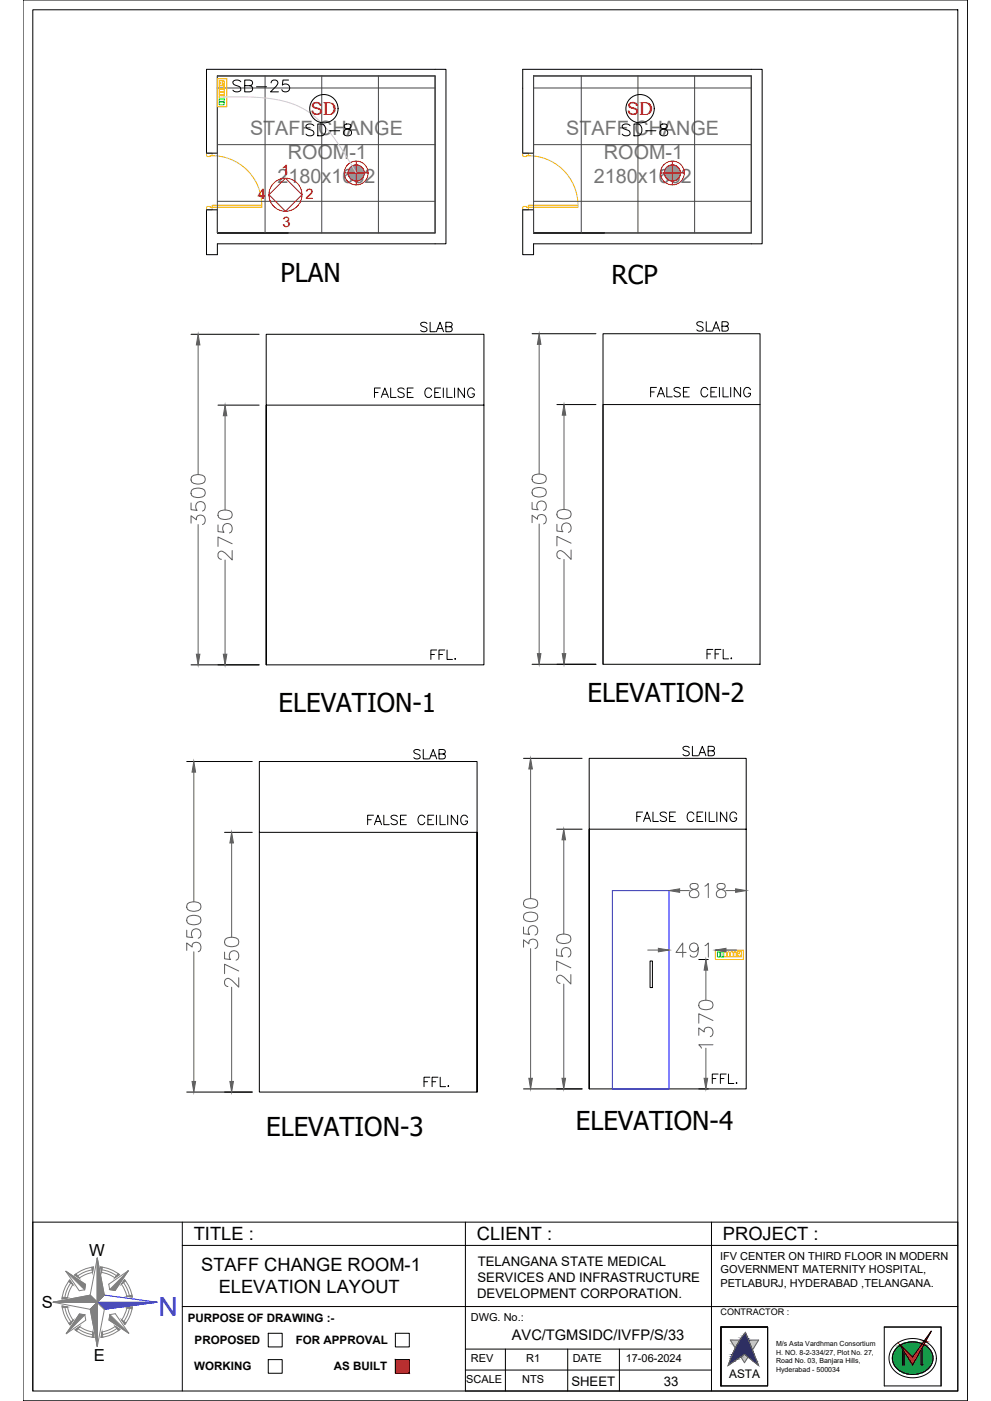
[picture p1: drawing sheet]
<svg xmlns="http://www.w3.org/2000/svg" width="420mm" height="594mm" viewBox="0 0 420 594" stroke-linecap="round" stroke-linejoin="round" font-family="sans-serif">
<!-- layer: walls -->
<path d="M87.6 37.4v27.5h4.6v-32.7h92.3v66.6h-92.3h30M87.6 29.4h96.9M221.6 37.4v27.5h4.6v-32.7h92.3v66.6h-92.3h30.1M221.6 29.4h96.9M92.2 98.8v-9.8h-4.6v19h4.6M226.2 98.8v-9.8h-4.6v19h4.6M92.2 103.4h92.3M226.2 103.4h92.3" fill="none" stroke="#000" stroke-width=".42"/>
<!-- layer: DOOR -->
<path d="M87.6 64.9h2.4v1.1l-2.1 .4-.3-.4zM87.9 66.3v.1M89.1 66a21 21 0 0 1 21.9 21.1M221.6 64.9h2.4v1.1l-2 .4-.4-.4zM222 66.3v.1M223.2 66a21 21 0 0 1 21.8 21.1M87.7 87.7l1.4-.2v.4h.9v1.1h-2.4zM87.9 87.5v.1M90 87h21v.9h-21zM221.7 87.7l1.5-.2v.4h.8v1.1h-2.4zM222 87.5v.1M224 87h21v.9h-21z" fill="none" stroke="#c8c92d" stroke-width=".42"/>
<!-- layer: wall -->
<path d="M92.2 103.4v4.6M226.2 103.4v4.6" fill="none" stroke="#000" stroke-width=".42"/>
<!-- layer: ELE-LIGHTING WIRING -->
<g fill="none" stroke="#454545" stroke-width=".42">
<path d="M92.2 32.2h92.3v66.6h-92.3zM92.2 37.3h92.3M112.4 32.2v66.6M136.4 32.2v66.6M160.4 32.2v66.6M226.2 32.2h92.3v66.6h-92.3zM226.2 37.3h92.3M246.4 32.2v66.6M270.5 32.2v66.6M294.5 32.2v66.6M92.2 61.3h92.3M226.2 61.3h92.3"/>
<path d="M92.2 85.4h92.3M226.2 85.4h92.3"/>
</g>
<!-- layer: ELE-4M RAW P.SB -->
<g fill="none" stroke="#ffbf00" stroke-width=".42">
<path d="M92.2 33.4h4v11.9h-4zM92.9 39.2h2.2v1h-2.2zM92.9 36.4h2.2v1.1h-2.2zM92.9 34.2h2.2v1.9h-2.2zM92.9 37.8h2.2v1.1h-2.2zM93.4 35.1h.3zM92.9 40.6h2.2v1h-2.2zM303.3 402.9h11.9v4h-11.9zM306.9 403.7h1.1v2.1h-1.1zM308.3 403.7h1.1v2.1h-1.1zM309.7 403.7h1.1v2.1h-1.1zM311.1 403.7h1.1v2.1h-1.1z"/>
<path d="M312.5 403.7h1.9v2.1h-1.9zM312.8 405l.3 .3zM313.3 404.1l.1 .3zM313.9 405l.2 .1-.3 .2z"/>
</g>
<!-- layer: ELE-6M RAW P.SB -->
<path d="M92.9 42h2.2v1h-2.2zM92.9 43.3h2.2v1.1h-2.2zM304.2 403.7h1v2.1h-1zM305.6 403.7h1v2.1h-1z" fill="none" stroke="#0f0" stroke-width=".42"/>
<!-- layer: ELE-12W LED -->
<g fill="none" stroke="#f00" stroke-width=".42">
<path d="M146 73.4h10.1M151 68.3v10.1M280 73.4h10.1M285.1 68.3v10.1"/>
<circle cx="151" cy="73.4" r="3.4"/>
<circle cx="151" cy="73.4" r="5.1"/>
<circle cx="285.1" cy="73.4" r="3.4"/>
<circle cx="285.1" cy="73.4" r="5.1"/>
</g>
<g fill="none" stroke="#989898" stroke-width=".42">
<path d="M147.6 73.2l3.6 3.6M147.6 73.4l3.4 3.4M147.6 73.6l3.2 3.2M147.6 73.1l3.7 3.7M147.6 72.9l3.9 3.9M147.6 73.8l3 3M147.7 72.7l3.9 4M147.7 74l2.7 2.7M147.7 72.6l4.1 4.1M147.7 74.2l2.4 2.5M147.7 72.4l4.2 4.3M147.8 72.3l4.3 4.3"/>
<path d="M147.8 74.5l2.1 2.1M147.8 72.2l4.4 4.4M147.9 72l4.4 4.5M147.9 71.9l4.6 4.6M147.9 74.8l1.7 1.7M148 71.8l4.6 4.6M148 71.7l4.7 4.6M148.1 71.6l4.7 4.7M148.1 75.2l1.1 1M148.2 71.5l4.7 4.7M148.2 71.3l4.8 4.8M148.3 71.2l4.8 4.9"/>
<path d="M148.4 71.1l4.8 4.9M148.5 71.1l4.8 4.8M148.6 71l4.8 4.8M148.7 70.9l4.8 4.8M148.8 70.8l4.8 4.8M148.9 70.7l4.8 4.8M149 70.6l4.8 4.8M149.1 70.5l4.7 4.8M149.2 70.5l4.7 4.7M149.3 70.4l4.7 4.7M149.4 70.3l4.6 4.7M149.5 70.3l4.6 4.6"/>
<path d="M149.6 70.2l4.6 4.6M149.8 70.2l4.4 4.4M149.9 70.1l4.4 4.4M150 70.1l4.3 4.3M150.2 70l4.1 4.2M150.3 70l4.1 4.1M150.5 70l3.9 3.9M150.6 69.9l3.8 3.9M150.8 69.9l3.6 3.7M151 69.9l3.5 3.5M151.1 69.9l3.4 3.3M151.3 69.9l3.1 3.2"/>
<path d="M151.5 70l2.9 2.9M151.7 70l2.7 2.6M152 70.1l2.3 2.3M152.3 70.2l1.9 1.9M152.6 70.3l1.5 1.5M153 70.6l.8 .7M281.7 73.2l3.5 3.6M281.7 73.4l3.3 3.4M281.7 73.6l3.2 3.2M281.7 73.1l3.7 3.7M281.7 73.8l2.9 3M281.7 72.9l3.8 3.9"/>
<path d="M281.7 72.7l4 4M281.7 74l2.7 2.7M281.7 72.6l4.2 4.1M281.8 74.2l2.4 2.5M281.8 72.4l4.2 4.3M281.8 72.3l4.3 4.3M281.9 74.5l2 2.1M281.9 72.2l4.4 4.4M281.9 72l4.5 4.5M282 71.9l4.5 4.6M282 74.8l1.6 1.7M282 71.8l4.6 4.6"/>
<path d="M282.1 71.7l4.7 4.6M282.2 71.6l4.7 4.7M282.2 75.2l1 1M282.2 71.5l4.8 4.7M282.3 71.3l4.8 4.8M282.4 71.2l4.8 4.9M282.5 71.1l4.8 4.9M282.5 71.1l4.9 4.8M282.8 70.8l4.9 4.8M282.9 70.7l4.8 4.8M283 70.6l4.8 4.8M283.1 70.5l4.8 4.8"/>
<path d="M283.2 70.5l4.8 4.7M283.3 70.4l4.7 4.7M283.4 70.3l4.7 4.7M283.6 70.3l4.6 4.6M283.7 70.2l4.5 4.6M283.8 70.2l4.5 4.4M283.9 70.1l4.4 4.4M284.1 70.1l4.3 4.3M284.2 70l4.2 4.2M284.4 70l4 4.1M284.5 70l4 3.9M284.7 69.9l3.8 3.9"/>
<path d="M284.8 69.9l3.7 3.7M285 69.9l3.5 3.5M285.2 69.9l3.3 3.3M285.4 69.9l3.1 3.2M285.6 70l2.9 2.9M285.8 70l2.6 2.6M286 70.1l2.4 2.3M286.3 70.2l2 1.9M286.6 70.3l1.5 1.5M287.1 70.6l.8 .7M287.6 75.7l-4.9-4.8 4.8 4.9"/>
</g>
<!-- layer: ELE-LIGHTING WIRING -->
<path d="M94 41.1a94.1 94.1 0 0 1 26.6 1.9l4.4 1.4 4.2 2 4.2 3 3.4 3.3a102.6 102.6 0 0 1 14.2 20.7" fill="none" stroke="#debad0" stroke-width=".42"/>
<!-- layer: FA-BELOW SMOKE DERECTOR -->
<g fill="none" stroke="#000" stroke-width=".42">
<circle cx="137.3" cy="46.1" r="6"/>
<circle cx="271.4" cy="46.1" r="6"/>
</g>
<!-- layer: EQP ASBUILT -->
<g fill="none" stroke="#000" stroke-width=".42">
<path d="M87.6 29.4v8M184.5 29.4h4.6v74h-4.6M221.6 29.4v8M318.5 29.4h4.6v74h-4.6M81 141.8h28.9M225.6 141.5h27.1M255.7 141.5h66.5v140.2h-66.5zM92.4 171.8h17.5M205.2 171.8h-92.3v110.1h92.3v-140.1h-92.3v140.1M236.1 171.6h16.6M322.2 171.6h-66.5v110.1M81 281.9h28.9"/>
<path d="M225.6 281.7h27.1M79.2 322.9h27.8M222 321.6h24.8M95.2 352.9h11.8M110 352.9h92.3v110.2h-92.3v-140.2h92.3v140.2M236 351.6h10.8M316.4 351.6h-66.6v110.1h66.6v-140.1h-66.6v140.1M296.3 406.9h4M79.2 463.1h27.8M222 461.7h24.8M296.3 461.7h4"/>
</g>
<g fill="none" stroke="#5e5e5e" stroke-width=".42">
<path d="M84 146.3v54.9M228.6 146v55M95.4 176.3v40M239.1 176.1v39.9M81 213.3v2.8l2.6 .3a2.12 2.12 0 0 1-.1-3.2 2.12 2.12 0 0 1 3.2 .4 2.12 2.12 0 0 1-.8 3.1M81.3 207.8a4.6 4.6 0 0 1 5.4 0 1.95 1.95 0 0 1-.8 2.9 5 5 0 0 1-4.6-.6l-.3-.8zM81.3 202.1a4.6 4.6 0 0 1 5.4 0 1.95 1.95 0 0 1-.8 2.9 5 5 0 0 1-4.6-.6l-.3-.9zM92.7 217.1a4.6 4.6 0 0 1 5.4 0 1.95 1.95 0 0 1-.8 2.9 5 5 0 0 1-4.6-.6l-.3-.8zM225.6 213v2.9l2.6 .3a2.12 2.12 0 0 1-.1-3.2 2.12 2.12 0 0 1 3.2 .4 2.12 2.12 0 0 1-.8 3.1M225.9 207.6a4.6 4.6 0 0 1 5.4 0 1.95 1.95 0 0 1-.8 2.9 5 5 0 0 1-4.6-.6l-.3-.9zM225.9 201.9a4.6 4.6 0 0 1 5.4 0 1.95 1.95 0 0 1-.8 2.8 5 5 0 0 1-4.6-.5l-.3-.9zM236.4 216.9a4.6 4.6 0 0 1 5.4 0 1.95 1.95 0 0 1-.8 2.9 5 5 0 0 1-4.6-.6l-.3-.9z"/>
<path d="M81 221.9v-3.2l2.3 1.7a1.93 1.93 0 0 1 2.2-2 1.93 1.93 0 0 1 1.5 2.6l-.3 .9-.8 .5M84 222.4v55M92.4 222.6v2.8l2.6 .3a2.12 2.12 0 0 1-.1-3.2 2.12 2.12 0 0 1 3.2 .4 2.12 2.12 0 0 1-.8 3.1M95.4 237.5v39.9M98.4 233.4v4l-2.8-2.8a1.8 1.8 0 0 0-2.9-.3l-.3 1.7 .6 .9 .9 .3M98.4 230.6l-6-2.9v4M225.6 221.6v-3.1l2.3 1.7a1.93 1.93 0 0 1 2.2-2.1 1.93 1.93 0 0 1 1.5 2.7l-.3 .8-.8 .6M228.6 222.2v55M236.1 222.3v2.9l2.6 .3a2.12 2.12 0 0 1-.1-3.2 2.12 2.12 0 0 1 3.2 .4 2.12 2.12 0 0 1-.8 3.1M239.1 237.2v40M242.1 233.2v4l-2.8-2.9a1.81 1.81 0 0 0-2.9-.2l-.3 1.7 .6 .8 .8 .3M242.1 230.3l-6-2.8v4"/>
<path d="M82.2 327.4v55M225 326.1v55M98.2 357.5v39.9M239 356.1v40M288.1 377.6h4.2M292.9 374.9a1.21 1.21 0 0 0 .5 2 2.49 2.49 0 0 1 2.9 2.6 2.09 2.09 0 0 1-2.4 1.2 2.09 2.09 0 0 1-1.6-2.1 2.78 2.78 0 0 1 2.8-1.7 1.21 1.21 0 0 0 .6-2l-.8-.3zM298.9 375.8l1.4-1.2v6M304.3 374.9a1.21 1.21 0 0 0 .6 2 2.49 2.49 0 0 1 2.8 2.6 2.09 2.09 0 0 1-2.3 1.2 2.09 2.09 0 0 1-1.7-2.1 2.77 2.77 0 0 1 2.9-1.7 1.21 1.21 0 0 0 .6-2l-.9-.3zM307.7 377.6h4.2M79.2 394.4v2.9l2.5 .3a2.12 2.12 0 0 1 0-3.2 2.12 2.12 0 0 1 3.2 .4 2.12 2.12 0 0 1-.9 3.1M79.5 389a4.6 4.6 0 0 1 5.4 0 1.95 1.95 0 0 1-.9 2.9 5 5 0 0 1-4.5-.6l-.3-.9zM79.5 383.3a4.6 4.6 0 0 1 5.4 0 1.95 1.95 0 0 1-.9 2.8 5 5 0 0 1-4.5-.5l-.3-.9z"/>
<path d="M95.5 398.3a4.6 4.6 0 0 1 5.4 0 1.95 1.95 0 0 1-.8 2.9 5 5 0 0 1-4.6-.6l-.3-.9zM222 393.1v2.8l2.5 .3a2.12 2.12 0 0 1 0-3.2 2.12 2.12 0 0 1 3.2 .4 2.12 2.12 0 0 1-.9 3.1M222.2 387.7a4.6 4.6 0 0 1 5.5 0 1.95 1.95 0 0 1-.9 2.8 5 5 0 0 1-4.6-.6l-.2-.8zM222.2 381.9a4.6 4.6 0 0 1 5.5 0 1.95 1.95 0 0 1-.9 2.9 5 5 0 0 1-4.6-.6l-.2-.8zM236.3 396.9a4.6 4.6 0 0 1 5.4 0 1.95 1.95 0 0 1-.8 2.9 5 5 0 0 1-4.6-.6l-.3-.8zM79.2 403v-3.1l2.3 1.7a1.93 1.93 0 0 1 2.2-2.1 1.93 1.93 0 0 1 1.5 2.7l-.3 .8-.9 .6M82.2 403.6v55M95.2 403.7v2.9l2.6 .3a2.12 2.12 0 0 1-.1-3.2 2.12 2.12 0 0 1 3.2 .4 2.12 2.12 0 0 1-.8 3.1M98.2 418.6v40M101.2 414.6v4l-2.8-2.9a1.85 1.85 0 0 0-2.6-.5l-.6 .8v1.2l.6 .8 .8 .3M101.2 411.7l-6-2.8v4M222 401.7v-3.2l2.3 1.7a1.93 1.93 0 0 1 2.2-2 1.93 1.93 0 0 1 1.5 2.6l-.3 .9-.9 .5"/>
<path d="M225 402.3v54.9M236 402.4v2.8l2.6 .3a2.12 2.12 0 0 1-.1-3.2 2.12 2.12 0 0 1 3.2 .4 2.12 2.12 0 0 1-.8 3.1M239 417.3v39.9M242 413.3v4l-2.8-2.9a1.81 1.81 0 0 0-2.9-.3l-.3 1.7 .6 .9 .8 .3M242 410.4l-6-2.9v4M274.6 402.9h4.5M290.9 403.9h-4.3l2.9-4v6M296 401.9a1.86 1.86 0 0 1-2.5 1.5 1.86 1.86 0 0 1-.8-2.9 1.86 1.86 0 0 1 3.1 .2 5.4 5.4 0 0 1-.6 4.9 1.77 1.77 0 0 1-2.6-.6M298.9 401l1.4-1.1v6M299.3 411.4v12.7M307.8 402.9h4.5M296.3 439v-3.1l2.3 1.7a1.93 1.93 0 0 1 2.2-2 1.93 1.93 0 0 1 1.5 2.6l-.3 .8-.9 .6"/>
<path d="M296.6 425a4.6 4.6 0 0 1 5.4 0 1.94 1.94 0 0 1-.9 2.9 5 5 0 0 1-4.5-.6l-.3-.9zM302.3 432.7l-6-2.8v4M299.3 444.5v12.7M302.3 443h-6l1.1 1.5"/>
</g>
<g fill="#5e5e5e" stroke="#5e5e5e" stroke-width=".42">
<path d="M84 141.8l.7 4.5h-1.5z"/>
<path d="M83.2 277.4h1.5l-.7 4.5z"/>
<path d="M95.4 171.8l.8 4.5h-1.5z"/>
<path d="M94.7 277.4h1.5l-.8 4.5z"/>
<path d="M228.6 141.5l.7 4.5h-1.5z"/>
<path d="M227.8 277.2h1.5l-.7 4.5z"/>
<path d="M239.1 171.6l.8 4.5h-1.5z"/>
<path d="M238.4 277.2h1.5l-.8 4.5z"/>
<path d="M82.2 322.9l.7 4.5h-1.5z"/>
<path d="M81.4 458.6h1.5l-.7 4.5z"/>
<path d="M98.2 352.9l.8 4.6h-1.5z"/>
<path d="M97.5 458.6h1.5l-.8 4.5z"/>
<path d="M225 321.6l.7 4.5h-1.5z"/>
<path d="M224.2 457.2h1.5l-.7 4.5z"/>
<path d="M239 351.6l.8 4.5h-1.5z"/>
<path d="M238.3 457.2h1.5l-.8 4.5z"/>
<path d="M283.6 377.6l4.5-.7v1.5z"/>
<path d="M311.9 376.9l4.5 .7-4.5 .8z"/>
<path d="M303.3 402.9l4.5-.8v1.5z"/>
<path d="M279.1 402.1l4.5 .8-4.5 .7z"/>
<path d="M299.3 406.9l.7 4.5h-1.5z"/>
</g>
<path d="M259.6 377.6h24v84.1h-24z" fill="none" stroke="#00f" stroke-width=".42"/>
<!-- layer: 0 -->
<g fill="none" stroke="#f00" stroke-width=".42">
<path d="M114 82.6l7-7 7 7-7 7z"/>
<circle cx="121" cy="82.6" r="7"/>
</g>
<path d="M9.8 0h400.4v594h-400.4zM13.9 4.1h392.2v585.7h-392.2zM275.6 407.5h1v11.3h-1zM197.3 518.2v71.6h208.8M406.1 518.2h-392.2v71.6M325.4 562.7h-19.7v25M374.9 562.7h24.1v25M305.6 587.7h19.8M305.7 587.5v-24.8h19.8v24.8" fill="none" stroke="#000" stroke-width=".42"/>
<!-- layer: HATCH -->
<path d="M406.1 518.2v71.6" fill="none" stroke="#000" stroke-width=".42"/>
<!-- layer: TITLE -->
<g fill="none" stroke="#808080" stroke-width=".42">
<path d="M27.9 539l8.4 5.6-.4 2.3-2.3 .4zM39 538.5a13.9 13.9 0 0 0-6.1 2.6M41.2 533.4v18.8v-18.8M42.6 537.3a15 15 0 0 1 8.1 3.2l-2 1.4a12.8 12.8 0 0 0-5.6-2.3zM43.2 538.5a13.9 13.9 0 0 1 6.2 2.4M22.5 552.2h18.7l-2.9 3 2.9-3zM26.3 553.8l2.3 .4a12.7 12.7 0 0 0 2.4 5.6l-1.3 2a15 15 0 0 1-3.4-8zM27.5 554.4a13.9 13.9 0 0 0 2.6 6.1M29.6 542.8l1.3 1.9a12.8 12.8 0 0 0-2.3 5.6l-2.3 .5a15 15 0 0 1 3.3-8zM30 544.1a13.9 13.9 0 0 0-2.5 6.1M31.7 540.7a15 15 0 0 1 7.9-3.4l-.4 2.3a12.8 12.8 0 0 0-5.6 2.4zM33.7 557.2l2.3 .3 .4 2.3-8.3 5.8z"/>
<path d="M38.2 549.2l3 3-3-3M38.2 549.2l-15.7 3 15.8 3 2.9 15.7 3.1-15.7M44.2 549.2l-3-15.8-3 15.8M44.2 549.2l-3 3v18.7v-18.7l3.1 3-3.1-3zM46.1 544.6l8.3-5.8-5.6 8.4-2.3-.4zM46.6 557.5l2.3-.4 5.7 8.3-8.4-5.6zM52.4 543.9a13.9 13.9 0 0 1 2.5 5.9M52.8 542.6a15 15 0 0 1 3.3 7.4l-2.4-.3-.8-2.7-1.4-2.4zM54.9 554.4a13.9 13.9 0 0 1-2.4 5.9M31.8 563.9l2-1.4a12.7 12.7 0 0 0 5.6 2.3l.5 2.3a15 15 0 0 1-8.1-3.2zM33.1 563.4a13.9 13.9 0 0 0 6.1 2.5M43.3 564.8a12.7 12.7 0 0 0 5.6-2.4l1.9 1.3a15 15 0 0 1-8 3.4z"/>
<path d="M49.5 563.3a13.9 13.9 0 0 1-6 2.6M52.9 561.6l-1.3-1.9 1.4-2.5 .8-2.6 2.3-.4a15.1 15.1 0 0 1-3.2 7.4"/>
</g>
<g fill="#808080" stroke="#808080" stroke-width=".42">
<path d="M41.2 533.4l3 15.8-3 3z"/>
<path d="M41.2 552.2v18.7l-2.9-15.7z"/>
<path d="M48.9 562.4l1.9 1.3-.6 .5z"/>
<path d="M46.6 557.5l8 7.9-8.4-5.6z"/>
<path d="M51.6 559.7l1.8 1.3-.5 .6z"/>
<path d="M43.3 564.8l.3 2.2-.8 .1z"/>
<path d="M39.4 564.8l.5 2.3-.8-.1z"/>
<path d="M29.2 561.2l1.8-1.4-1.3 2z"/>
<path d="M31.8 563.9l2-1.4-1.3 1.9z"/>
<path d="M33.7 557.2l2.3 .3-7.9 8.1z"/>
<path d="M22.5 552.2l15.7-3 3 3z"/>
<path d="M26.3 553.8l2.3 .4-2.2 .4z"/>
<path d="M26.4 550l2.2 .3-2.3 .5z"/>
<path d="M54.4 538.8l-5.6 8.4-2.3-.4z"/>
<path d="M50 540l.7 .5-2 1.4z"/>
<path d="M52.8 542.6l.5 .6-1.8 1.4z"/>
<path d="M42.6 537.2l.8 .1-.3 2.3z"/>
<path d="M27.9 539l8.4 5.6-.4 2.3z"/>
<path d="M38.9 537.4l.7-.1-.4 2.3z"/>
<path d="M29.6 542.8l1.3 1.9-1.8-1.3z"/>
<path d="M31.6 540.6l.7-.4 1.3 1.8z"/>
<path d="M53.7 549.7l2.2-.5 .2 .8z"/>
<path d="M53.8 554.6l2.3-.4-.1 .8z"/>
</g>
<path d="M44.2 549.2l22.4 3-22.3 3" fill="none" stroke="#00f" stroke-width=".42"/>
<path d="M41.2 552.2h25.4l-22.3 3z" fill="#00f" stroke="#00f" stroke-width=".42"/>
<!-- layer: MEP_HVAC_TEXT -->
<path d="M77.3 518.2v71.6M301.7 518.2v71.6M77.3 528.1h328.8M77.3 554h120M197.2 554h208.9M197.3 572.1h104.4M214.3 572.1v17.7M240.7 572.1v17.7M262.6 572.1v17.7M197.3 581h104.4" fill="none" stroke="#000" stroke-width=".42"/>
<!-- layer: 0.0 -->
<path d="M113.7 565.4h5.9v5.8h-5.9zM113.7 576.5h5.9v5.8h-5.9zM167.6 565.4h5.9v5.8h-5.9zM167.6 576.5h5.9v5.8h-5.9zM325.4 562.7h-19.7v25h19.7M325.5 562.7v25M374.9 562.7h24.1v25h-24.1zM379.1 570.7l2.8-2 3.4-1h3.6l3.3 1.1 2.6 1.9 1.7 2.7 .5 2.9-.8 2.9-1.3 1.8-1.3 1.2-3.6 1.6-4.2 .4-4.1-1.2-3-2.3-1-1.5-.6-1.8 .1-3.4 .7-1.8zM380.1 571.7a9.6 9.6 0 0 1 15.2 2.4 6.9 6.9 0 0 1-6 8.5 8.4 8.4 0 0 1-11-6.7l.4-1.8zM381.4 570.1l5.6 5.3 7.8-10.9-7.8 14.3zM382.7 572.1v6.7h.7v-5.6M391.2 571v7.8h-.7v-6.5" fill="none" stroke="#000" stroke-width=".42"/>
<!-- layer: MEP_HVAC_TEXT -->
<path d="M167.6 576.5l5.9 5.8v-5.8zM167.6 576.5l5.9 5.8h-5.9z" fill="#f00" stroke="#f00" stroke-width=".42"/>
<!-- layer: 0.0 -->
<g fill="#000" stroke="#000" stroke-width=".42">
<path d="M391.2 571v1.1h-.6z"/>
<path d="M382.7 572.3l.7 .9zM382.7 572.3l.7 .9h-.7z"/>
<path d="M382.7 573.2l.7 5.6v-5.6zM382.7 573.2l.7 5.6h-.7z"/>
<path d="M390.6 572.1l.6 .2zM390.6 572.1l.6 .2z"/>
<path d="M390.5 572.3l.7 6.5v-6.5zM390.5 572.3l.7 6.5h-.7z"/>
</g>
<g fill="#139b48" stroke="#139b48" stroke-width=".42">
<path d="M386.7 569h.5z"/>
<path d="M386.5 582.8h.9z"/>
<path d="M386.7 569h.7zM386.4 569h1z"/>
<path d="M386.4 569h1.2zM386.3 569h1.3z"/>
<path d="M386.3 569l1.5 .1zM386 569.1h1.8z"/>
<path d="M386 569.1h2zM385.9 569.1h2.1z"/>
<path d="M385.9 569.1h2.3zM385.7 569.1h2.5z"/>
<path d="M385.7 569.1h2.7zM385.5 569.1h2.9z"/>
<path d="M385.5 569.1l3.1 .1zM385.3 569.2h3.3z"/>
<path d="M385.3 569.2h3.5zM385.1 569.2h3.7z"/>
<path d="M385.1 569.2h3.9zM384.9 569.2h4.1z"/>
<path d="M384.9 569.2h4.3zM384.8 569.2h4.4z"/>
<path d="M384.8 569.2l4.6 .1zM384.5 569.3h4.9z"/>
<path d="M384.5 569.3h5zM384.4 569.3h5.1z"/>
<path d="M384.4 569.3l5.4 .1zM384.1 569.4h5.7z"/>
<path d="M384.1 569.4h5.8zM384 569.4h5.9z"/>
<path d="M384 569.4l6.1 .1zM383.8 569.5h6.3z"/>
<path d="M383.8 569.5h6.5zM383.6 569.5h6.7z"/>
<path d="M383.6 569.5l6.9 .1zM383.4 569.6h7.1z"/>
<path d="M383.4 569.6l7.2 .1zM383.3 569.7h7.3z"/>
<path d="M383.3 569.7l7.6 .1zM383.1 569.8h7.8z"/>
<path d="M383.1 569.8h7.9zM382.9 569.8h8.1z"/>
<path d="M382.9 569.8h8.1zM382.7 569.9h8.2z"/>
<path d="M382.7 569.9h8.2zM382.4 570.1h8.4z"/>
<path d="M382.4 570.1h8.4zM382 570.2h8.7z"/>
<path d="M391.6 570.2l.4 .1zM391.6 570.2l.4 .1z"/>
<path d="M382 570.2h8.7zM381.7 570.4h8.8z"/>
<path d="M391.6 570.3l.7 .2zM391.6 570.3l.7 .2h-.8z"/>
<path d="M381.6 570.5l.2 .2zM381.3 570.7h.5z"/>
<path d="M391.5 570.5l1.1 .2zM391.5 570.5l1.1 .2h-1.2z"/>
<path d="M381.3 570.7l.6 .2zM381 570.9h.9z"/>
<path d="M391.4 570.7l1.5 .2zM391.4 570.7l1.5 .2h-1.6z"/>
<path d="M391.3 570.9l1.7 .1zM391.3 570.9l1.7 .1z"/>
<path d="M381 570.9l1 .2zM380.8 571.1l.2-.2 1 .2z"/>
<path d="M391.2 571l2 .2zM391.2 571l2 .2z"/>
<path d="M380.8 571.1l1.4 .3zM380.5 571.4l.3-.3 1.4 .3z"/>
<path d="M391.2 571.2l2.3 .2zM391.2 571.2l2.3 .2h-2.3z"/>
<path d="M380.5 571.4l1.8 .2-.1-.2zM380.2 571.6l.3-.2 1.8 .2z"/>
<path d="M391.2 571.4l2.5 .2-.2-.2zM391.2 571.4l2.5 .2h-2.5z"/>
<path d="M380.2 571.6l2.3 .2-.2-.2zM380.2 571.6l2.3 .2h-2.5z"/>
<path d="M391.2 571.6l2.8 .3-.3-.3zM391.2 571.6l2.8 .3h-2.8z"/>
<path d="M380 571.8l2.7 .3-.2-.3zM380 571.8l2.7 .3h-2.9z"/>
<path d="M379.8 572.1h2.9zM379.8 572.1h2.9z"/>
<path d="M391.2 571.9l3 .3-.2-.3zM391.2 571.9l3 .3h-3z"/>
<path d="M379.8 572.1l2.9 .3v-.3zM379.8 572.1l2.9 .3h-3.1z"/>
<path d="M391.2 572.2l3.2 .2-.2-.2zM391.2 572.2l3.2 .2h-3.2z"/>
<path d="M379.6 572.4l3.1 .2v-.2zM379.6 572.4l3.1 .2h-3.3z"/>
<path d="M391.2 572.4l3.4 .3-.2-.3zM391.2 572.4l3.4 .3h-3.4z"/>
<path d="M379.4 572.6l3.3 .3v-.3zM379.4 572.6l3.3 .3h-3.5z"/>
<path d="M391.2 572.7l3.6 .3-.2-.3zM391.2 572.7l3.6 .3h-3.6z"/>
<path d="M379.2 572.9l3.5 .3v-.3zM379.2 572.9l3.5 .3h-3.7z"/>
<path d="M391.2 573l3.7 .3-.1-.3zM391.2 573l3.7 .3h-3.7z"/>
<path d="M379 573.2l3.7 .3v-.3zM379 573.2l3.7 .3h-3.8z"/>
<path d="M391.2 573.3l3.9 .3-.2-.3zM391.2 573.3l3.9 .3h-3.9z"/>
<path d="M378.9 573.5l3.8 .3v-.3zM378.9 573.5l3.8 .3h-3.9z"/>
<path d="M391.2 573.6l4 .3-.1-.3zM391.2 573.6l4 .3h-4z"/>
<path d="M378.8 573.8l3.9 .3v-.3zM378.8 573.8l3.9 .3h-4.1z"/>
<path d="M391.2 573.9l4.1 .3-.1-.3zM391.2 573.9l4.1 .3h-4.1z"/>
<path d="M378.6 574.1l4.1 .3v-.3zM378.6 574.1l4.1 .3h-4.2z"/>
<path d="M391.2 574.2l4.2 .3-.1-.3zM391.2 574.2l4.2 .3h-4.2z"/>
<path d="M378.5 574.4l4.2 .3v-.3zM378.5 574.4l4.2 .3h-4.2z"/>
<path d="M391.2 574.5l4.3 .3-.1-.3zM391.2 574.5l4.3 .3h-4.3z"/>
<path d="M378.5 574.7l4.2 .3v-.3zM378.5 574.7l4.2 .3h-4.3z"/>
<path d="M391.2 574.8l4.3 .3v-.3zM391.2 574.8l4.3 .3h-4.3z"/>
<path d="M378.4 575l4.3 .4v-.4zM378.4 575l4.3 .4h-4.3z"/>
<path d="M391.2 575.1l4.4 .3-.1-.3zM391.2 575.1l4.4 .3h-4.4z"/>
<path d="M381.7 570.4l5.3 5 3.5-5zM381.7 570.4l5.3 5z"/>
<path d="M378.4 575.4l4.3 .3v-.3zM378.4 575.4l4.3 .3h-4.4z"/>
<path d="M391.2 575.4l4.4 .3v-.3zM391.2 575.4l4.4 .3h-4.4z"/>
<path d="M378.3 575.7l4.4 .3v-.3zM378.3 575.7l4.4 .3h-4.4z"/>
<path d="M391.2 575.7l4.4 .3v-.3zM391.2 575.7l4.4 .3h-4.4z"/>
<path d="M378.3 576l4.4 .3v-.3zM378.3 576l4.4 .3h-4.3z"/>
<path d="M391.2 576l4.4 .4v-.4zM391.2 576l4.4 .4h-4.4z"/>
<path d="M378.4 576.3l4.3 .3v-.3zM378.4 576.3l4.3 .3h-4.3z"/>
<path d="M391.2 576.4l4.3 .3 .1-.3zM391.2 576.4l4.3 .3h-4.3z"/>
<path d="M378.4 576.6l4.3 .3v-.3zM378.4 576.6l4.3 .3h-4.3z"/>
<path d="M391.2 576.7l4.3 .3v-.3zM391.2 576.7l4.3 .3h-4.3z"/>
<path d="M378.4 576.9l4.3 .3v-.3zM378.4 576.9l4.3 .3h-4.2z"/>
<path d="M391.2 577l4.2 .3 .1-.3zM391.2 577l4.2 .3h-4.2z"/>
<path d="M378.5 577.2l4.2 .3v-.3zM378.5 577.2l4.2 .3h-4.1z"/>
<path d="M391.2 577.3l4.1 .3 .1-.3zM391.2 577.3l4.1 .3h-4.1z"/>
<path d="M378.6 577.5l4.1 .3v-.3zM378.6 577.5l4.1 .3h-4z"/>
<path d="M391.2 577.6l4 .3 .1-.3zM391.2 577.6l4 .3h-4z"/>
<path d="M378.7 577.8l4 .4v-.4zM378.7 577.8l4 .4h-3.9z"/>
<path d="M391.2 577.9l3.9 .3 .1-.3zM391.2 577.9l3.9 .3h-3.9z"/>
<path d="M378.8 578.2l3.9 .2v-.2zM378.8 578.2l3.9 .2h-3.8z"/>
<path d="M391.2 578.2l3.7 .3 .2-.3zM391.2 578.2l3.7 .3h-3.7z"/>
<path d="M390.5 572.4v6.3zM390.5 572.4v6.3h-3.5z"/>
<path d="M383.4 573.2l3.5 5.5zM383.4 573.2l3.5 5.5h-3.5z"/>
<path d="M378.9 578.4l3.8 .3v-.3zM378.9 578.4l3.8 .3h-3.6z"/>
<path d="M391.2 578.5l3.6 .3 .1-.3zM391.2 578.5l3.6 .3h-3.6z"/>
<path d="M387 578.7l3.5 .1zM387 578.7l3.5 .1z"/>
<path d="M383.4 578.7l3.6 .1zM383.4 578.7l3.6 .1z"/>
<path d="M379.1 578.7l3.6 .1zM379.1 578.7l3.6 .1z"/>
<path d="M379.1 578.8h15.7zM379.1 578.8h15.7z"/>
<path d="M379.1 578.8l15.5 .2 .2-.2zM379.1 578.8l15.5 .2h-15.3z"/>
<path d="M379.3 579h15.3zM379.3 579l15.3 .1z"/>
<path d="M379.3 579.1l15.2 .2 .1-.2zM379.3 579.1l15.2 .2h-15z"/>
<path d="M379.5 579.3h15zM379.5 579.3h14.9z"/>
<path d="M379.5 579.3l14.8 .3 .1-.3zM379.5 579.3l14.8 .3h-14.6z"/>
<path d="M379.7 579.6h14.6zM379.7 579.6h14.5z"/>
<path d="M379.7 579.6l14.3 .2 .2-.2zM379.7 579.6l14.3 .2h-14.1z"/>
<path d="M379.9 579.8h14.1zM379.9 579.8l14.1 .1z"/>
<path d="M379.9 579.9h14.1zM379.9 579.9l13.9 .2z"/>
<path d="M380.1 580.1h13.7zM380.1 580.1h13.7z"/>
<path d="M380.2 580.1h13.6zM380.2 580.1l13.4 .2z"/>
<path d="M380.4 580.3h13.2zM380.4 580.3l13.1 .1z"/>
<path d="M380.4 580.4h13.1zM380.4 580.4l12.9 .2z"/>
<path d="M380.6 580.6h12.7zM380.6 580.6h12.7z"/>
<path d="M380.7 580.6h12.6zM380.7 580.6l12.3 .2z"/>
<path d="M380.9 580.8h12.1zM380.9 580.8h12.1z"/>
<path d="M380.9 580.8h12.1zM380.9 580.8l11.8 .2z"/>
<path d="M381.2 581h11.5zM381.2 581l11.5 .1z"/>
<path d="M381.2 581.1h11.5zM381.2 581.1l11.2 .1z"/>
<path d="M381.5 581.2h10.9zM381.5 581.2l10.9 .1z"/>
<path d="M381.5 581.3h10.9zM381.5 581.3l10.6 .1z"/>
<path d="M381.8 581.4h10.3zM381.8 581.4l10.3 .1z"/>
<path d="M381.8 581.5h10.3zM381.8 581.5l10 .1z"/>
<path d="M382.1 581.6h9.7zM382.1 581.6h9.7z"/>
<path d="M382.2 581.6h9.6zM382.2 581.6l9.3 .2z"/>
<path d="M382.4 581.8h9.1zM382.4 581.8h9z"/>
<path d="M382.5 581.8h8.9zM382.5 581.8l8.6 .1z"/>
<path d="M382.8 581.9h8.3zM382.8 581.9l8.3 .1z"/>
<path d="M382.8 582h8.3zM382.8 582l8 .1z"/>
<path d="M383.1 582.1h7.7zM383.1 582.1h7.6z"/>
<path d="M383.2 582.1h7.5zM383.2 582.1l7.2 .1z"/>
<path d="M383.5 582.2h6.9zM383.5 582.2h6.9z"/>
<path d="M383.5 582.2h6.9zM383.5 582.2l6.6 .1z"/>
<path d="M383.8 582.3h6.3zM383.8 582.3l6.2 .1z"/>
<path d="M383.9 582.4h6.1zM383.9 582.4h5.8z"/>
<path d="M384.2 582.4h5.5zM384.2 582.4l5.4 .1z"/>
<path d="M384.3 582.5h5.3zM384.3 582.5h5z"/>
<path d="M384.6 582.5h4.7zM384.6 582.5l4.7 .1z"/>
<path d="M384.7 582.6h4.6zM384.7 582.6h4.2z"/>
<path d="M385 582.6h3.9zM385 582.6h3.9z"/>
<path d="M385 582.6h3.9zM385 582.6l3.6 .1z"/>
<path d="M385.4 582.7h3.2zM385.4 582.7h3.1z"/>
<path d="M385.4 582.7h3.1zM385.4 582.7h2.8z"/>
<path d="M385.7 582.7h2.5zM385.7 582.7h2.4z"/>
<path d="M385.8 582.7h2.3zM385.8 582.7l2 .1z"/>
<path d="M386.1 582.8h1.7zM386.1 582.8h1.6z"/>
<path d="M386.2 582.8h1.5zM386.2 582.8h1.2z"/>
<path d="M386.5 582.8h.8zM386.6 582.8h.7z"/>
</g>
<g fill="#ed1f24" stroke="#ed1f24" stroke-width=".42">
<path d="M394.8 564.5l-2.3 4.1h-.7z"/>
<path d="M391.8 568.6h.7z"/>
<path d="M391 569.8l.2 .1z"/>
<path d="M391.2 569.9h.6z"/>
<path d="M391.8 568.6l.7 .2zM392.1 568.8h.4z"/>
<path d="M391.8 568.6l.3 .2zM391.8 568.6l.3 .2z"/>
<path d="M391.7 568.8l.7 .1zM391.7 568.8l.7 .1z"/>
<path d="M391.6 568.9l.3 .9 .5-.9zM391.6 568.9l.3 .9h-.9z"/>
<path d="M391 569.8h.9zM391 569.8l.8 .1z"/>
<path d="M391.2 569.9l.6 .1zM391.5 570h.3z"/>
<path d="M390.9 569.9l.6 .1zM390.9 569.9l.6 .1z"/>
<path d="M390.8 570l.9 .2zM390.8 570l.9 .2z"/>
<path d="M390.7 570.2l.8 .3 .2-.3zM390.7 570.2l.8 .3h-1z"/>
<path d="M390.5 570.5l-1.7 4.9 2.7-4.9zM390.5 570.5l-1.7 4.9h-1.8z"/>
<path d="M381.6 570.5l5.4 4.9zM381.6 570.5l5.4 4.9h-2.2z"/>
<path d="M384.8 575.4l2.2 3.4zM384.8 575.4h4l-1.8 3.4z"/>
</g>
<!-- layer: 0 -->
<path d="M381.4 570.1l.3 .3z" fill="#ed1f24" stroke="#ed1f24" stroke-width=".42"/>
<g fill="#c7c8ca" stroke="#c7c8ca" stroke-width=".42">
<path d="M311.2 570.7h1.1l-.3 .4z"/>
<path d="M317.3 568.3h4.3l-2 3.3z"/>
<path d="M314.1 575.3l1.5-1.1 1.4 1.1z"/>
<path d="M314.1 575.3l3 .1z"/>
<path d="M309.7 568.3l4.1 .4 .3-.4zM309.7 568.3l4.1 .4h-3.9z"/>
<path d="M309.9 568.7l3.6 .3 .3-.3zM309.9 568.7l3.6 .3h-3.4z"/>
<path d="M310.1 569l3.1 .4 .3-.4zM310.1 569l3.1 .4h-2.8z"/>
<path d="M310.4 569.4l2.4 .5 .4-.5zM310.4 569.4l2.4 .5h-2.1z"/>
<path d="M310.7 569.9l1.8 .4 .3-.4zM310.7 569.9l1.8 .4h-1.6z"/>
<path d="M310.9 570.3l1.4 .4 .2-.4zM310.9 570.3l1.4 .4h-1.1z"/>
<path d="M311.2 570.7l.2 .4h.6zM311.4 571.1h.6l-.3 .5z"/>
<path d="M317.3 568.3l1.4 3.3h.9zM318.7 571.6h.9l-.6 .8z"/>
<path d="M314.1 575.3l3 .1zM314.1 575.4h3l-1.5 2.4z"/>
</g>
<path d="M314.1 575.3l1.5 2.5 1.5-2.4M314.3 568.3h-4.6l2 3.3M316 565l5.6 14-6-4.8-6.9 4.8 3.3-7.8zM317.3 568.3h4.3l-2.6 4.1" fill="none" stroke="#636466" stroke-width=".42"/>
<g fill="#293189" stroke="#293189" stroke-width=".42">
<path d="M316 565l.4 .8h-.9z"/>
<path d="M309.4 577.2h2l-2.7 1.8z"/>
<path d="M315.6 574.2h4.1l1.2 3z"/>
<path d="M315.5 565.8l1.2 .8-.3-.8zM315.5 565.8l1.2 .8h-1.8z"/>
<path d="M314.9 566.6l2.1 .8-.3-.8zM314.9 566.6l2.1 .8h-2.7z"/>
<path d="M314.3 567.4l3 .9-.3-.9zM314.3 567.4l3 .9h-3.5z"/>
<path d="M313.8 568.3l3.7 .4-.2-.4zM313.8 568.3l3.7 .4h-4z"/>
<path d="M313.5 568.7l4.2 .4-.2-.4zM313.5 568.7l4.2 .4h-4.5z"/>
<path d="M313.2 569.1l4.6 .4-.1-.4zM313.2 569.1l4.6 .4h-4.8z"/>
<path d="M313 569.5l5 .4-.2-.4zM313 569.5l5 .4h-5.3z"/>
<path d="M312.7 569.9l5.5 .5-.2-.5zM312.7 569.9l5.5 .5h-5.8z"/>
<path d="M312.4 570.4l6 .4-.2-.4zM312.4 570.4l6 .4h-6.2z"/>
<path d="M312.2 570.8l6.3 .4-.1-.4zM312.2 570.8l6.3 .4h-6.5z"/>
<path d="M312 571.2l6.7 .5-.2-.5zM312 571.2l6.7 .5h-7z"/>
<path d="M311.7 571.7l7.2 .4-.2-.4zM311.7 571.7l7.2 .4h-7.4z"/>
<path d="M311.5 572.1l7.6 .5-.2-.5zM311.5 572.1l7.6 .5h-7.8z"/>
<path d="M311.3 572.6l7.9 .4-.1-.4zM311.3 572.6l7.9 .4h-8.1z"/>
<path d="M311.1 573l8.3 .5-.2-.5zM311.1 573l8.3 .5h-8.5z"/>
<path d="M310.9 573.5l8.7 .4-.2-.4zM310.9 573.5l8.7 .4h-8.9z"/>
<path d="M310.7 573.9l9 .3-.1-.3zM310.7 573.9l9 .3h-9.1z"/>
<path d="M310.6 574.2h5zM310.6 574.2l4.9 .2z"/>
<path d="M310.5 574.4l3.6 .9 1.4-.9zM310.5 574.4l3.6 .9h-4z"/>
<path d="M310.1 575.3l2.7 .9 1.3-.9zM310.1 575.3l2.7 .9h-3z"/>
<path d="M315.6 574.2l3.7 3h1.6zM319.3 577.2h1.6l.7 1.8z"/>
<path d="M309.8 576.2l1.6 1 1.4-1zM309.8 576.2l1.6 1h-2z"/>
</g>
<text font-size="11.1" fill="#00f" x="75.2" y="549.9" transform="rotate(180 75.2 549.9)">N</text>
<g font-size="11">
<text x="119" y="119.7">PLAN</text>
<text x="259.3" y="120.3">RCP</text>
<text x="249.1" y="297.8">ELEVATION-2</text>
<text x="118.1" y="302">ELEVATION-1</text>
<text x="244.1" y="479">ELEVATION-4</text>
<text x="112.9" y="481.7">ELEVATION-3</text>
</g>
<g font-size="8.8">
<text x="97.4" y="39.9">SB-25</text>
<text x="128.4" y="58.6">SD-8</text>
<text x="262.5" y="58.6">SD-8</text>
</g>
<g font-size="8.4" fill="#767676">
<text x="106" y="57.3">STAFF CHANGE</text>
<text x="240.1" y="57.3">STAFF CHANGE</text>
<text x="122" y="67.4">ROOM-1</text>
<text x="256.1" y="67.4">ROOM-1</text>
<text x="117.7" y="77.4">2180x1632</text>
<text x="251.8" y="77.4">2180x1632</text>
</g>
<g font-size="8" fill="#f00">
<text x="136.9" y="48.9">D</text>
<text x="271" y="48.9">D</text>
</g>
<g font-size="7.9">
<text x="294.2" y="141.5">SLAB</text>
<text x="274.5" y="169.3">FALSE CEILING</text>
<text x="174.3" y="322.8">SLAB</text>
<text x="154.5" y="350.7">FALSE CEILING</text>
<text x="178.5" y="461.8">FFL.</text>
</g>
<g font-size="7.8">
<text x="82.2" y="526">TITLE :</text>
<text x="202.2" y="526">CLIENT :</text>
<text x="306.5" y="526">PROJECT :</text>
<text x="85.3" y="539.1">STAFF CHANGE ROOM-1</text>
<text x="92.7" y="548.5">ELEVATION LAYOUT</text>
</g>
<g font-size="7.6" fill="#f00">
<text x="131.8" y="48.9">S</text>
<text x="265.9" y="48.9">S</text>
</g>
<g font-size="7.5">
<text x="177.1" y="141.5">SLAB</text>
<text x="157.7" y="169.3">FALSE CEILING</text>
<text x="181.3" y="280.5">FFL.</text>
<text x="298.4" y="280.1">FFL.</text>
<text x="288.2" y="321.4">SLAB</text>
<text x="268.8" y="349.2">FALSE CEILING</text>
</g>
<text font-size="7.5" fill="#5e5e5e" x="300.9" y="460.4">FFL.</text>
<g font-size="7">
<text x="37.8" y="532.6">W</text>
<text x="17.7" y="554.8">S</text>
<text x="39.8" y="577">E</text>
</g>
<g font-size="6.2" fill="#f00">
<text x="119.4" y="74.1">1</text>
<text x="109.3" y="84.3">4</text>
<text x="129.5" y="84.3">2</text>
<text x="119.8" y="96">3</text>
</g>
<text font-size="6.2" x="217" y="568.1">AVC/TGMSIDC/IVFP/S/33</text>
<g font-size="5.6">
<text x="202.6" y="536.8">TELANGANA STATE MEDICAL</text>
<text x="202.5" y="543.5">SERVICES AND INFRASTRUCTURE</text>
<text x="202.3" y="550.3">DEVELOPMENT CORPORATION.</text>
<text x="242.2" y="587.7">SHEET</text>
<text x="281.4" y="587.7">33</text>
</g>
<text font-size="5" x="309.1" y="584.1">ASTA</text>
<g font-size="4.9">
<text x="79.6" y="560.4">PURPOSE OF DRAWING :-</text>
<text x="82.5" y="569.9">PROPOSED</text>
<text x="125.4" y="569.9">FOR APPROVAL</text>
<text x="82.4" y="580.7">WORKING</text>
<text x="141.6" y="580.7">AS BUILT</text>
</g>
<g font-size="4.7">
<text x="305.3" y="534.3">IFV CENTER ON THIRD FLOOR IN MODERN</text>
<text x="305.5" y="539.9">GOVERNMENT MATERNITY HOSPITAL,</text>
<text x="305.4" y="545.5">PETLABURJ, HYDERABAD ,TELANGANA.</text>
<text x="199.6" y="560.1">DWG. No.:</text>
<text x="199.6" y="577.7">REV</text>
<text x="223.1" y="577.7">R1</text>
<text x="242.8" y="577.7">DATE</text>
<text x="265.3" y="577.7">17-06-2024</text>
<text x="197.7" y="586.6">SCALE</text>
<text x="221.4" y="586.6">NTS</text>
</g>
<text font-size="3.8" x="305.5" y="557.4">CONTRACTOR :</text>
<g font-size="3">
<text x="329" y="574.5">H. NO. 8-2-334/27, Plot No. 27,</text>
<text x="329" y="570.9">M/s Asta Vardhman Consortium</text>
<text x="329" y="578">Road No. 03, Banjara Hills,</text>
<text x="329" y="581.6">Hyderabad - 500034</text>
</g>
</svg>
